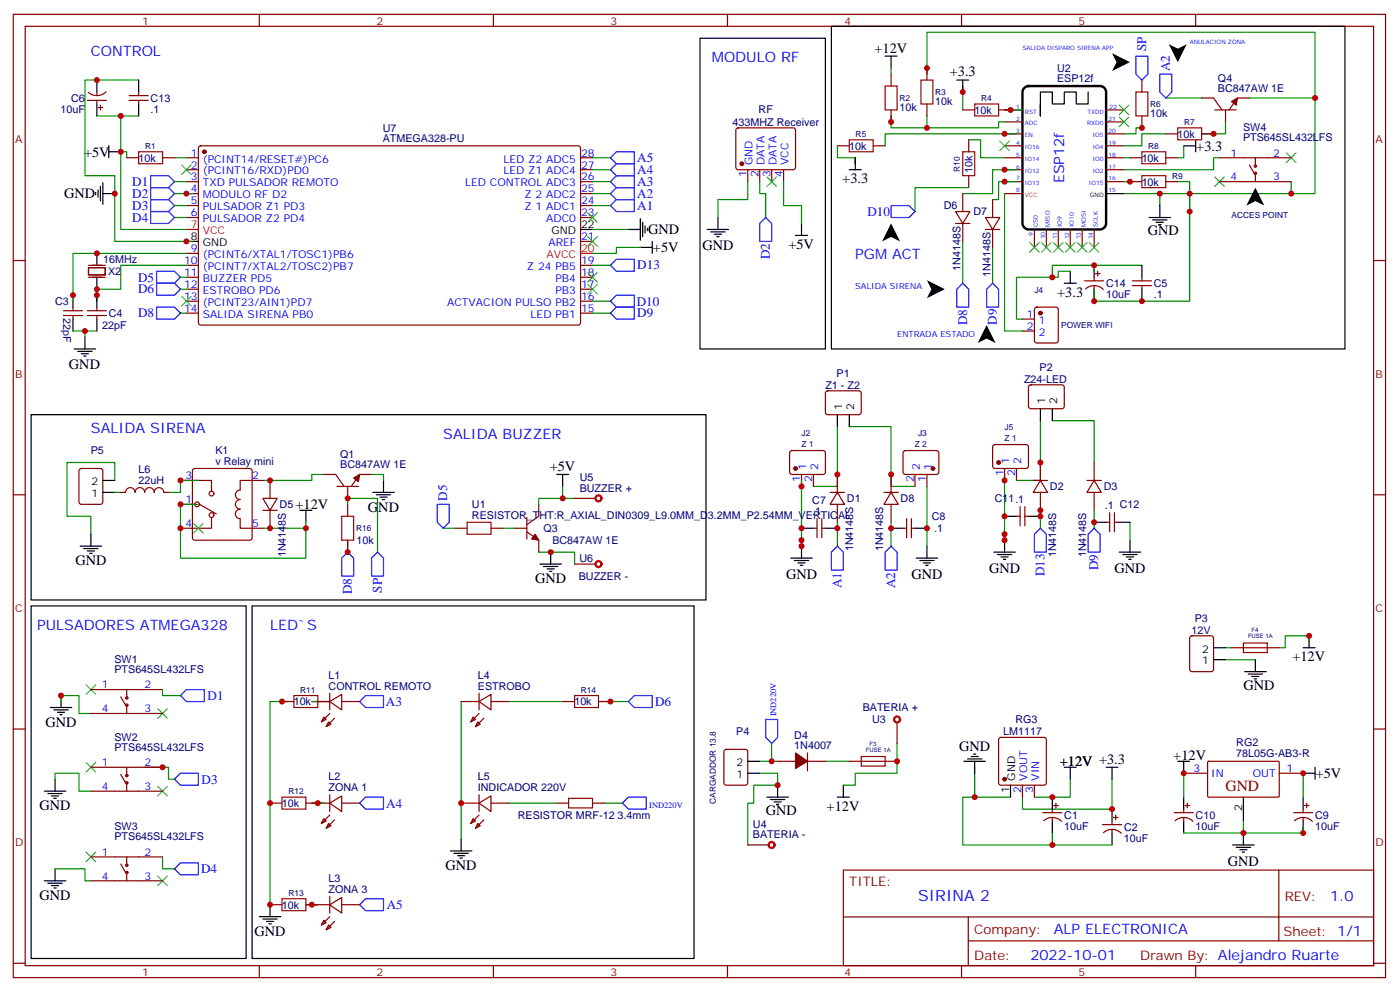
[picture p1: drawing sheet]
<svg xmlns="http://www.w3.org/2000/svg" width="414mm" height="293mm" viewBox="0 0 414 293" stroke-linecap="round" stroke-linejoin="round" font-family="sans-serif">
<g fill="none" stroke="#870000" stroke-width=".35">
<path d="M3.9 4.2h405.4v284.4h-405.4zM7.4 7.8h398.3v277.2h-398.3zM76.6 4.2v3.6M145.7 4.2v3.6M214.9 4.2v3.6M284 4.2v3.6M353.2 4.2v3.6M25.8 29.6h5.6M28.6 27.2v1M28.6 29.6v1.1M29 31.8h1.4M29.7 31v1.5"/>
<path d="M31.3 27.1a3.8 3.8 0 0 1-5.2 .2M38.1 29.6h5.7M38.1 28.2h5.7M41 27.2v1M41 29.6v1.1M217.6 38l.5-.3h16.2l.5 .3 .2 .5-.1 11.2-.6 .4-16.5-.1-.5-.6v-10.9zM263.2 21.9v3.5M263.2 32.5v3.5M273.8 20.1v3.5M273.8 30.7v3.5M284.4 32.5h3.5M295 32.5h7"/>
<path d="M296.7 36h5.3M296.7 39.5h5.3M326.7 32.5h5.3M326.7 36h5.3M326.7 39.5h5.3M337.3 23.6v3.6M337.3 34.2v3.5M344.3 39.5h3.6M354.9 39.5h3.6M354.9 28.9h3.6l2.4 3.6M358.8 32.5h6.4M362 32.5v3.5"/>
<path d="M369 28.9h-3.5l-2.5 3.6M37.4 46.6h3.6M48 46.6h3.5M55.1 46.6h3.5M55.1 50.1h3.5M55.1 53.6h3.5M55.1 57.2h3.5M58.8 43.2l.5-.2 111.8 .1 .4 .6-.1 51.8-.6 .5-111.8-.1-.4-.7v-51.5zM171.5 46.6h3.5M171.5 50.1h3.5M171.5 53.6h3.5M171.5 57.2h3.5"/>
<path d="M220.9 50.1v3.5M224.4 50.1v3.5M227.9 50.1v3.5M231.5 50.1v3.5M247.3 43h3.6M257.9 43h3.5M284.4 57.2v5.2M286.1 41.3v3.5M286.1 51.9v3.5M293.2 58.9v5.3M296.7 43h5.3M296.7 46.6h5.3"/>
<path d="M296.7 50.1h5.3M296.7 53.6h5.3M296.7 57.2h5.3M326.7 43h5.3M326.7 46.6h5.3M326.7 50.1h5.3M326.7 53.6h5.3M333.8 46.6h3.5M333.8 53.6h3.5M344.3 46.6h3.6M344.3 53.6h3.6M360.2 46.6h21.2"/>
<path d="M360.2 53.6h21.2M369 48.7l1.5 2.5M370.8 46.6v2.4M370.8 51.2v2.4M3.9 76.9h3.5M26.1 79h5v2.1h-5zM26.1 78.3h5M55.1 60.7h3.5M55.1 64.2h3.5M55.1 74.8h3.5M55.1 78.3h3.5M171.5 60.7h3.5"/>
<path d="M171.5 64.2h3.5M171.5 78.3h3.5M171.5 71.3h3.5M282.3 62.4h4.2l-2.1 3.6zM282.3 66h4.2M284.4 66v5.3M291.1 64.2h4.2l-2.1 3.5zM291.1 67.7h4.2M293.2 67.7v5.3M305.5 67.7v5.3M309.1 67.7v5.3M312.6 67.7v5.3"/>
<path d="M316.1 67.7v5.3M319.7 67.7v5.3M323.2 67.7v5.3M405.7 76.9h3.6M18.7 91.7h5.7M18.7 93.1h5.7M21.6 90.7v1M21.6 93.1v1.1M25.8 91.7h5.6M25.8 93.1h5.6M26.1 81.8h5M28.6 90.7v1"/>
<path d="M28.6 93.1v1.1M55.1 81.8h3.5M55.1 85.4h3.5M55.1 88.9h3.5M55.1 92.4h3.5M171.5 81.8h3.5M171.5 85.4h3.5M171.5 88.9h3.5M171.5 92.4h3.5M302 94.2h3.5M302 97.7h3.5M305.8 90.9l.4-.2h5.7l.6 .4 .1 9.4-.5 .7h-5.9l-.6-.4-.1-9.4z"/>
<path d="M320.4 82.9h5.6M320.6 85.3a3.8 3.8 0 0 1 5.3 .1M323.2 81.8v1.1M323.2 84.3v1.1M323.5 80.8h1.4M324.2 80.1v1.4M334.5 82.9h5.6M334.5 84.3h5.6M337.3 81.8v1.1M337.3 84.3v1.1M244 115.6l.5-.2h9.5l.4 .7-.1 5.9-.6 .4-9.5-.1-.4-.6v-5.6zM304 113.8l.5-.2h9.4l.5 .7-.1 5.9-.6 .5-9.5-.1-.4-.7v-5.6z"/>
<path d="M23.6 138.5l.4-.2h5.7l.6 .4 .1 9.5-.5 .6-5.9 .1-.6-.5-.1-9.4zM57.1 138.5l.4-.2h16.3l.5 .2 .2 .5v19.8l-.3 .4-.4 .3h-16.3l-.5-.3-.2-.4v-19.8zM233.5 133.2l.4-.2 9.5 .1 .4 .6-.1 5.9-.6 .5-9.4-.1-.5-.7v-5.6zM267 133.2l.4-.2 9.5 .1 .4 .6v5.9l-.7 .5-9.4-.1-.5-.7v-5.6zM293.4 131.4l.5-.2 9.4 .1 .5 .6-.1 6-.6 .4-9.5-.1-.4-.6v-5.7zM296.7 138.3v3.5M300.2 138.3v3.5M307.3 136.5v5.3M323.2 136.5v5.3M3.9 146h3.5M35.7 145.3h1.4a1.41 1.41 0 0 1 1.4-1.4 1.41 1.41 0 0 1 1.4 1.5 1.41 1.41 0 0 1 1.4-1.5 1.41 1.41 0 0 1 1.4 1.5 1.41 1.41 0 0 1 1.4-1.5 1.41 1.41 0 0 1 1.4 1.5 1.41 1.41 0 0 1 1.5-1.5 1.41 1.41 0 0 1 1.4 1.5l1.4-.1M53.3 141.8h9.2v3.2"/>
<path d="M53.3 148.9h4.2M58.9 148.9l5 2.8M62.5 152.8v3.1h-9.2M77.6 147.1h4.3l-2.1 3.5zM77.6 150.6h4.3M78 141.8h-7.1v2.8a1.41 1.41 0 0 0-1.4 1.4 1.41 1.41 0 0 0 1.4 1.5 1.41 1.41 0 0 0-1.4 1.4 1.41 1.41 0 0 0 1.4 1.4 1.41 1.41 0 0 0-1.4 1.4 1.41 1.41 0 0 0 1.4 1.4v2.8h7.1M79.8 141.8v5.3M79.8 150.6v5.3M95.6 140.1h3.6l2.4 3.5M99.5 143.6h6.4M102.7 143.6v3.5M102.7 148.9v3.5"/>
<path d="M102.7 159.5v3.5M109.7 140.1h-3.5l-2.4 3.5M134.4 155.9h3.6M145 155.9h3.6M152.1 155.9h3.5M155.6 157l3.5 2.5v3.5M155.6 152.8v6.3M159.1 148.9v3.5l-3.5 2.5M169.7 147.1h6.4M236.7 140.1v3.5M240.3 155.9h1M240.3 140.1v3.5"/>
<path d="M241.3 153.1v5.7M242.7 155.9h1.1M242.7 153.1v5.7M245.2 145.3h4.2M247.3 145.3l2.1 3.6h-4.2zM247.3 140.1v5.2M247.3 148.9v5.3M261.1 145.3h4.2M263.2 145.3l2.1 3.6h-4.2zM263.2 140.1v5.2M263.2 148.9v5.3M266.7 155.9h1.1"/>
<path d="M267.8 153.1v5.7M269.2 155.9h1.1M269.2 153.1v5.7M270.3 140.1v3.5M273.8 140.1v3.5M300.2 152.4h1.1M301.3 149.6v5.6M302.7 149.6v5.6M302.7 152.4h1.1M305.2 141.8h4.2M307.3 141.8l2.1 3.5h-4.2zM307.3 145.3v5.3"/>
<path d="M321.1 141.8h4.2M323.2 141.8l2.1 3.5h-4.2zM323.2 145.3v5.3M326.7 154.2h1.1M327.8 151.3v5.7M329.2 151.3v5.7M329.2 154.2h1M405.7 146h3.6M169.7 166.5h6.4M351.6 187.9l.5-.2h5.7l.6 .4 .1 9.5-.5 .6-5.9 .1-.6-.5-.1-9.4zM363.7 191.2h14.2M3.9 215.2h3.5"/>
<path d="M26.8 203.6h21.2M26.8 210.6h21.2M35.7 205.7l1.4 2.4M37.4 203.6v2.4M37.4 208.1v2.5M83.3 207.1h3.5M92.1 207.1h5.3M95.6 211.7l.7 .7-1.4 .7zM97 213.1l.8 .7-1.5 .7zM97.4 207.1l3.5-2.1v4.6zM97.4 204.6v5M97.4 210.6l-2.5 2.5"/>
<path d="M98.8 212l-2.5 2.5M100.9 207.1h5.3M136.2 207.1h5.3M139.7 211.7l.7 .7-1.4 .7zM141.1 213.1l.8 .7-1.5 .7zM141.5 207.1l3.5-2.1v4.6zM141.5 204.6v5M141.5 210.6l-2.5 2.5M142.9 212l-2.5 2.5M145 207.1h5.3M166.2 207.1h3.5M176.8 207.1h3.5"/>
<path d="M265 213.1v6.3M295.2 217.9l.5-.2h12.7l.5 .2 .2 .5v12.7l-.3 .5-.4 .2h-12.7l-.5-.3-.2-.4v-12.7zM405.7 215.2h3.6M26.8 226.5h21.2M26.8 233.5h21.2M35.7 228.6l1.4 2.5M37.4 226.5v2.5M37.4 231.1v2.4M79.8 237.1h3.5M90.3 237.1h7.1M97.4 237.1l3.5-2.1v4.5zM97.4 234.6v4.9"/>
<path d="M100.9 237.1h5.3M136.2 237.1h5.3M141.5 237.1l3.5-2.1v4.5zM141.5 234.6v4.9M145 237.1h5.3M164.4 237.1h3.6M175 237.1h3.5M214.1 221.4l.4-.2h5.7l.6 .4 .1 9.5-.5 .6-5.9 .1-.6-.5-.1-9.4zM229.7 224.7h5.3M238.5 222.3v5.2M238.5 224.7h5.3M250.9 224.7h14.1"/>
<path d="M302 231.8v3.5M305.5 231.8v3.5M308 239.9h5.7M310.8 238.8v1.1M311.2 237.8h1.4M311.9 237.1v1.4M346.8 239.9h5.7M349.6 228.2h7.1M349.6 238.8v1.1M350 237.8h1.4M350.7 237.1v1.4M356.7 224.9l.3-.2 20.7 .1 .2 .3-.1 10-.3 .2-20.6-.1-.2-.2z"/>
<path d="M377.9 228.2h7M382.1 239.9h5.6M384.9 238.8v1.1M385.3 237.8h1.4M386 237.1v1.4M26.8 252.9h21.2M26.8 260h21.2M35.7 255.1l1.4 2.4M37.4 252.9v2.5M37.4 257.5v2.5M95.6 241.7l.7 .7-1.4 .7zM97 243.1l.8 .7-1.5 .7z"/>
<path d="M97.4 240.6l-2.5 2.5M98.8 242l-2.5 2.5M139.7 241.7l.7 .7-1.4 .7zM141.1 243.1l.8 .7-1.5 .7zM141.5 240.6l-2.5 2.5M142.9 242l-2.5 2.5M220.9 249.4h6.3M249.1 256.8h156.6v28.2h-156.6zM308.3 242.3a3.8 3.8 0 0 1 5.2 .1M310.8 241.3v1.1M325.6 243.4h5.7M325.9 245.8a3.8 3.8 0 0 1 5.3 .2"/>
<path d="M328.5 242.4v1M328.5 244.8v1.1M328.8 241.3h1.4M329.5 240.6v1.4M347.1 242.3a3.8 3.8 0 0 1 5.2 .1M349.6 241.3v1.1M377.7 256.8v20.9M382.4 242.3a3.8 3.8 0 0 1 5.2 .1M384.9 241.3v1.1M79.8 267.1h3.5M90.3 267.1h7.1M95.6 271.6l.7 .7-1.4 .8z"/>
<path d="M97 273.1l.8 .7-1.5 .7zM97.4 267.1l3.5-2.2v4.6zM97.4 264.6v4.9M97.4 270.6l-2.5 2.5M98.8 272l-2.5 2.5M100.9 267.1h5.3M249.1 270.7h156.5M286 277.7h119.6M286 270.7v14.1M3.9 284.3h3.5M76.6 285v3.6M145.7 285v3.6"/>
<path d="M214.9 285v3.6M284 285v3.6M353.2 285v3.6M405.7 284.3h3.6"/>
<circle cx="370.8" cy="51.2" r=".35"/>
<circle cx="370.8" cy="49" r=".35"/>
<circle cx="58.2" cy="148.9" r=".71"/>
<circle cx="62.5" cy="152" r=".71"/>
<circle cx="62.5" cy="145.7" r=".71"/>
<circle cx="37.4" cy="206" r=".35"/>
<circle cx="37.4" cy="208.1" r=".35"/>
<circle cx="37.4" cy="231.1" r=".35"/>
<circle cx="37.4" cy="229" r=".35"/>
<circle cx="37.4" cy="255.4" r=".35"/>
<circle cx="37.4" cy="257.5" r=".35"/>
</g>
<g fill="none" stroke="#000" stroke-width=".35">
<path d="M206.8 11.3h37v91.7h-37zM245.6 7.8h151.7v95.2h-151.7zM261.4 16.6h3.6M263.2 16.6v3.5M28.6 23.6v3.6M28.6 30.7v3.5M41 23.6v3.6M41 30.7v3.5M282.6 23.6h3.5M284.4 23.6v3.6M307.3 30.7v3.5v-3.5M321.4 27.2v3.5h-3.5v-3.5h-3.5v3.5h-3.6v-3.5h-3.5v3.5"/>
<path d="M28.3 56.8v.7M29 56.1v2.1M29.7 55v4.3M30.4 57.2h3.5M30.4 54v6.3M32.1 44.8h3.6M32.1 43v3.6M250.9 50.1h3.5M252.6 46.6v3.5M326.7 57.2h5.3M349.6 43h3.6M353.2 41.3v3.5"/>
<path d="M28.6 74.8v3.5M55.1 71.3h3.5M171.5 67.7h3.5M185.6 67.7h3.5M189.1 64.6v6.3M189.1 73h3.6M189.8 65.6v4.2M190.5 66.7v2.1M191.2 67.4v.7M192.7 71.3v3.5M208.9 67.7h6.3M209.9 68.4h4.3"/>
<path d="M211 69.1h2.1M211.7 69.8h.7M212.1 64.2v3.5M235 69.5h3.5M236.7 66v3.5M323.2 78.3v3.5M337.3 78.3v3.5M339.4 64.2h6.4M340.5 64.9h4.2M341.5 65.6h2.1M342.2 66.3h.7M342.6 60.7v3.5"/>
<path d="M21.6 87.1v3.6M21.6 94.2v3.5M25.1 99.5v3.5M28.6 81.8v3.6M28.6 87.1v3.6M28.6 94.2v3.5M314.4 83.6h3.5M316.1 80.1v3.5M323.2 85.4v3.5M337.3 85.4v3.5M21.9 103h6.4M23 103.7h4.2"/>
<path d="M24 104.4h2.1M24.7 105.1h.7M9.2 122.4h199.3v54.7h-199.3zM247.3 122.4v3.5M250.9 122.4v3.5M307.3 120.7v3.5M310.8 120.7v3.5M26.8 157.7v3.5M30.4 145.3h3.5M30.4 141.8h3.5M88.6 150.6h3.5M90.3 150.6v3.6"/>
<path d="M110.1 145.3h6.4M111.2 146h4.2M112.2 146.8h2.1M112.9 147.5h.7M113.3 141.8v3.5M164.4 140.1h3.6M166.2 140.1v3.5M236.7 155.9h3.6M243.8 155.9h3.5M263.2 155.9h3.5M270.3 155.9h3.5M296.7 159.5v3.5"/>
<path d="M296.7 152.4h3.5M303.8 152.4h3.5M323.2 154.2h3.5M330.2 154.2h3.6M333.8 159.5v3.5M9.2 178.9h63.5v104h-63.5zM23.7 161.2h6.3M24.7 161.9h4.3M25.8 162.6h2.1M26.5 163.3h.7M74.5 178.9h130.5v104h-130.5zM159.5 166.5h6.3"/>
<path d="M160.5 167.2h4.3M161.6 167.9h2.1M162.3 168.6h.7M162.7 163v3.5M233.6 164.7h6.3M234.6 165.5h4.3M235.7 166.2h2.1M236.4 166.9h.7M236.7 161.2v3.5M270.6 164.7h6.4M271.7 165.5h4.2M272.7 166.2h2.1"/>
<path d="M273.4 166.9h.7M273.8 161.2v3.5M293.5 163h6.4M294.6 163.7h4.2M295.7 164.4h2.1M296.4 165.1h.7M330.6 163h6.3M331.6 163.7h4.3M332.7 164.4h2.1M333.4 165.1h.7M358.5 191.2h3.5M358.5 194.7h3.5"/>
<path d="M367.6 198.3h6.4M368.7 199h4.2M369.7 199.7h2.2M370.8 194.7v3.6M384.9 191.2h3.5M386.7 187.7v3.5M14.9 208.8h6.3M15.9 209.6h4.2M17 210.3h2.1M17.7 211h.7M18 205.3v3.5M370.5 200.4h.7"/>
<path d="M13.1 233.5h6.3M14.1 234.2h4.3M15.2 235h2.1M15.9 235.7h.7M16.3 230v3.5M220.9 224.7h3.5M220.9 228.2h3.5M226.5 235.3h6.4M227.6 236h4.2M228.6 236.7h2.2M229.3 237.4h.7M229.7 231.8v3.5"/>
<path d="M247.3 235.3h3.6M249.1 231.8v3.5M284.7 224.7h6.4M285.8 224h4.2M286.8 223.3h2.2M287.5 222.6h.8M287.9 224.7v3.5M298.5 231.8v3.5M310.8 235.3v3.5M314.4 226.5h3.5M316.1 226.5v3.5M326.7 226.5h3.5"/>
<path d="M328.5 226.5v3.5M328.5 238.8v3.6M347.9 224.7h3.5M349.6 224.7v3.5M349.6 235.3v3.5M367.3 235.3v7.1M384.9 228.2h3.5M384.9 235.3v3.5M388.4 226.5v3.5M13.1 260h6.3M16.3 256.5v3.5M133 251.2h6.4"/>
<path d="M134.1 251.9h4.2M135.1 252.6h2.2M135.9 253.3h.7M136.2 247.7v3.5M310.8 242.4v3.5M328.5 245.9v3.5M349.6 242.4v3.5M364.1 249.4h6.4M365.2 250.1h4.2M366.2 250.8h2.1M366.9 251.5h.7M367.3 245.9v3.5"/>
<path d="M384.9 242.4v3.5M14.1 260.7h4.3M15.2 261.4h2.1M15.9 262.1h.7M76.6 270.6h6.3M77.6 271.3h4.3M78.7 272h2.1M79.4 272.7h.7M79.8 267.1v3.5"/>
</g>
<g fill="none" stroke="#00f" stroke-width=".35">
<path d="M335.5 16.6h3.6v5.3l-1.8 1.7-1.8-1.7zM342.6 21.9h3.5v5.3l-1.8 1.7-1.7-1.7zM44.5 55.4h5.3l1.7 1.8-1.7 1.7h-5.3zM44.5 51.9h5.3l1.7 1.7-1.7 1.8h-5.3zM44.5 58.9h5.3l1.7 1.8-1.7 1.7h-5.3zM182.1 51.9h5.3v3.5h-5.3l-1.8-1.8zM182.1 55.4h5.3v3.5h-5.3l-1.8-1.7zM182.1 58.9h5.3v3.5h-5.3l-1.8-1.7zM182.1 48.3h5.3v3.6h-5.3l-1.8-1.8zM182.1 44.8h5.3v3.5h-5.3l-1.8-1.7zM44.5 62.4h5.3l1.7 1.8-1.7 1.8h-5.3zM182.1 76.6h5.3v3.5h-5.3l-1.8-1.8z"/>
<path d="M226.2 64.2l1.7 1.8v5.3h-3.5v-5.3zM263.2 60.7h5.3l1.8 1.7-1.8 1.8h-5.3zM46.2 80.1h5.3l1.8 1.7-1.8 1.8h-5.3zM46.2 83.6h5.3l1.8 1.8-1.8 1.7h-5.3zM46.2 90.7h5.3l1.8 1.7-1.8 1.8h-5.3zM182.1 87.1h5.3v3.6h-5.3l-1.8-1.8zM182.1 90.7h5.3v3.5h-5.3l-1.8-1.8zM282.6 85.4l1.8-1.8 1.7 1.8v5.3h-3.5zM293.2 83.6l1.8 1.8v5.3h-3.6v-5.3zM129.2 148.9h3.5v5.3l-1.8 1.7-1.7-1.7zM307.3 155.9l1.8 1.8v5.3h-3.6v-5.3zM321.4 157.7l1.8-1.8 1.7 1.8v5.3h-3.5z"/>
<path d="M102.7 163l1.8 1.7v5.3h-3.6v-5.3zM111.5 163l1.8 1.7v5.3h-3.6v-5.3zM247.3 161.2l1.8 1.8v5.3h-3.5v-5.3zM261.4 163l1.8-1.8 1.8 1.8v5.3h-3.6zM53.3 205.3l1.8-1.7h5.3v3.5h-5.3zM106.2 207.1l1.8-1.8h5.3v3.5h-5.3zM185.6 207.1l1.8-1.8h5.3v3.5h-5.3zM226.2 212.4h3.5v5.3l-1.8 1.7-1.7-1.7zM51.5 230l1.8-1.8h5.3v3.6h-5.3zM106.2 237.1l1.8-1.8h5.3v3.5h-5.3zM183.8 237.1l1.8-1.8h5.3v3.5h-5.3zM51.5 256.5l1.8-1.8h5.3v3.5h-5.3z"/>
<path d="M106.2 267.1l1.8-1.8h5.3v3.5h-5.3z"/>
</g>
<g fill="none" stroke="#008700" stroke-width=".35">
<path d="M28.6 34.2h12.4M35.7 34.2v33.5h19.4M41 23.6h-15.9v28.3h8.8v19.4h22.9M263.2 34.2v3.5h31.8v-1.7h1.7M263.2 20.1v1.8M273.8 21.9v-12.4h114.6v47.7h-56.4M273.8 34.2v3.5M284.4 25.4v7.1M296.7 32.5h5.3M300.2 39.5h-38.8v3.5M337.3 37v.7h-1.8v1.8h-3.5M344.3 28.9h10.6"/>
<path d="M344.3 39.5h-7v3.5h-5.3M362 36v3.5h-7.1M369 28.9h19.4M35.7 44.8h1.7v1.8M51.5 53.6h3.6M51.5 46.6h3.6M51.5 57.2h5.3M175 53.6h5.3M175 46.6h5.3M175 57.2h5.3M175 50.1h5.3M220.9 53.6v5.3h-8.8v5.3"/>
<path d="M224.4 53.6v3.6h1.8v7M231.5 53.6v7.1h5.2v5.3M247.3 43v3.6h5.3v1.7v-1.7M286.1 41.3h3.6v5.3h7M286.1 55.4h-15.8v7M296.7 57.2v40.5h5.3M300.2 53.6h-5.2v5.3h-1.8M300.2 50.1h-7v7.1h-8.8M332 53.6h2.5M332 46.6h1.8M342.6 57.2v3.5M347.9 53.6h3.5v8.8"/>
<path d="M349.6 43v3.6h-1.7M351.4 57.2v31.7h-28.2v-3.5M360.2 46.6h-1.7v3.5h-26.5M381.4 53.6v3.6M51.5 60.7h3.6M51.5 64.2h3.6M55.1 78.3h-19.4v7.1h-7.1v3.5M55.1 74.8h-33.5v14.1M175 60.7h5.3M175 78.3h5.3M175 67.7h10.6M189.1 73h-7v1.8h-7.1"/>
<path d="M284.4 71.3v12.3M293.2 73v10.6M323.2 78.3v1.8M337.3 78.3h-26.5v3.5M21.6 97.7h7M25.1 97.7v1.8M53.3 92.4h1.8M53.3 81.8h1.8M53.3 85.4h1.8M175 88.9h5.3M175 92.4h5.3M316.1 80.1h-3.5v1.7h-12.4v12.4h1.8"/>
<path d="M247.3 125.9v17.7h-7M250.9 125.9h12.3v17.7h7.1M307.3 124.2v17.6h-7.1M310.8 124.2h12.4v12.3M33.9 141.8v-5.3h-14.1v15.9h7v5.3M33.9 145.3h1.8M58.6 148.9h-5.3v15.8h37v-8.8M58.6 141.8h-5.3v3.5h-3.5M90.3 154.2v1.7h-12.3M95.6 140.1h-3.5v1.7h-14.1M102.7 148.9v-1.8h8.8v15.9M102.7 159.5v3.5"/>
<path d="M109.7 140.1h3.6v1.7M130.9 155.9h3.5M148.6 155.9h3.5M166.2 143.6v3.5M169.7 147.1h-10.6v1.8M236.7 141.8v19.4v-1.7M247.3 154.2v7M263.2 154.2v7M273.8 143.6v17.6M296.7 140.1v19.4v-1.8M307.3 150.6v5.3M323.2 150.6v5.3"/>
<path d="M333.8 154.2v5.3M159.1 163h10.6v3.5M362 194.7h8.8M362 191.2h1.7M386.7 189.4v-1.7h-7.1v3.5h-1.7M18 207.1v-1.8h5.3v5.3h3.5M48 203.6v1.7h5.3M85.1 207.1h-5.3v60M92.1 207.1h5.3M136.2 207.1v40.6M150.3 207.1h15.9M177.8 207.1h7.8"/>
<path d="M227.9 219.4v5.3M265 219.4v8.8h-12.4v3.6h-3.5M16.3 230v-1.8h7v5.3h3.5M42.7 226.5h7.1v3.5h1.7M92.1 237.1h3.5M150.3 237.1h14.1M178.5 237.1h5.3M224.4 228.2h5.3v3.6h-7.1v5.3h-1.7v12.3M224.4 224.7h5.3M243.8 224.7h7.1M287.9 228.2v7.1h10.6M287.9 235.3h-3.5v14.1h44.1"/>
<path d="M316.1 230v5.3h-10.6M328.5 230v8.8h-26.5v-3.5M349.6 228.2v7.1M384.9 228.2v7.1M16.3 256.5h8.8v3.5h1.7M48 252.9v3.6h3.5M310.8 245.9v3.5M349.6 245.9h17.7M367.3 242.4v3.5M384.9 244.1v1.8h-17.6M90.3 267.1h3.6"/>
</g>
<g fill="#870000" stroke="#870000" stroke-width=".35">
<path d="M158.1 157.7l1 1.8-2.1-.4z"/>
<path d="M363.7 30l1.8-1.1-.3 2.1z"/>
<path d="M104.5 141.1l1.7-1-.3 2.1z"/>
<path d="M235 222.3l3.5 2.4-3.5 2.1z"/>
<circle cx="219.1" cy="48.3" r=".53"/>
<circle cx="235" cy="138.3" r=".53"/>
<circle cx="275.6" cy="138.3" r=".53"/>
<circle cx="307.3" cy="92.4" r=".53"/>
<circle cx="295" cy="136.5" r=".53"/>
<circle cx="296.7" cy="230" r=".53"/>
<circle cx="60.4" cy="44.8" r=".53"/>
</g>
<path d="M302.6 25.9l1.2-.5h21.1a1.76 1.76 0 0 1 1.8 1.8v38.8a1.89 1.89 0 0 1-1.8 1.7h-21.1a1.89 1.89 0 0 1-1.8-1.7v-38.8z" fill="none" stroke="#000" stroke-width=".71"/>
<path d="M328.5 15.7l5.3 2.6-5.3 2.7 1.3-2.7zM345.2 13.1l2.7 1.3 2.6-1.3-2.6 5.2zM370.8 55.4l2.7 5.3-2.7-1.3-2.6 1.3zM263.2 66l2.7 5.3-2.7-1.4-2.6 1.4zM273.8 82.7l5.3 2.7-5.3 2.6 1.3-2.6zM291.4 96l2.7 5.2-2.7-1.3-2.6 1.3z" fill="#000"/>
<g fill="none" stroke="#3c3" stroke-width=".35">
<path d="M330.6 31l2.8 2.9M330.6 34.6l2.8 2.8M333.4 31l-2.8 2.9M333.4 34.6l-2.8 2.8M53.7 48.7l2.8 2.8M56.5 48.7l-2.8 2.8M226.5 52.2l2.8 2.8M229.3 52.2l-2.8 2.8M295.3 41.6l2.8 2.9M298.1 41.6l-2.8 2.9M358.8 52.2l2.8 2.8M361.6 52.2l-2.8 2.8"/>
<path d="M380 45.2l2.8 2.8M382.8 45.2l-2.8 2.8M173.6 69.8l2.8 2.9M173.6 62.8l2.8 2.8M176.4 69.8l-2.8 2.9M176.4 62.8l-2.8 2.8M304.1 71.6l2.9 2.8M307 71.6l-2.9 2.8M307.7 71.6l2.8 2.8M310.5 71.6l-2.8 2.8M311.2 71.6l2.8 2.8M314 71.6l-2.8 2.8"/>
<path d="M314.7 71.6l2.8 2.8M317.5 71.6l-2.8 2.8M318.2 71.6l2.9 2.8M321.1 71.6l-2.9 2.8M321.8 71.6l2.8 2.8M324.6 71.6l-2.8 2.8M53.7 87.5l2.8 2.8M56.5 87.5l-2.8 2.8M173.6 80.4l2.8 2.9M173.6 84l2.8 2.8M176.4 80.4l-2.8 2.9M176.4 84l-2.8 2.8"/>
<path d="M57.2 154.5l2.8 2.8M60 154.5l-2.8 2.8M25.4 202.1l2.9 2.9M28.3 202.1l-2.9 2.9M46.6 209.2l2.8 2.8M49.4 209.2l-2.8 2.8M25.4 225.1l2.9 2.8M28.3 225.1l-2.9 2.8M46.6 232.1l2.8 2.9M49.4 232.1l-2.8 2.9M25.4 251.5l2.9 2.9M28.3 251.5l-2.9 2.9"/>
<path d="M46.6 258.6l2.8 2.8M49.4 258.6l-2.8 2.8"/>
</g>
<g fill="none" stroke="#a10000" stroke-width=".35">
<path d="M261.4 25.4h3.6v7.1h-3.6zM272 23.6h3.6v7.1h-3.6zM287.9 30.7h7.1v3.5h-7.1zM335.5 27.2h3.6v7h-3.6zM347.9 37.7h7v3.6h-7zM41 44.8h7v3.5h-7zM250.9 41.3h7v3.5h-7zM284.4 44.8h3.5v7.1h-3.5zM337.3 44.8h7v3.5h-7zM337.3 51.9h7v3.5h-7zM100.9 152.4h3.6v7.1h-3.6zM138 154.2h7v3.5h-7z"/>
<path d="M367.3 189.8h7v2.8h-7zM86.8 205.3h7.1v3.5h-7.1zM169.7 205.3h7.1v3.5h-7.1zM83.3 235.3h7v3.5h-7zM168 235.7h7v2.8h-7zM254.4 223.3h7v2.8h-7zM83.3 265.3h7v3.5h-7z"/>
</g>
<g fill="none" stroke="#c30" stroke-width=".71">
<circle cx="176.8" cy="147.1" r=".88"/>
<circle cx="176.8" cy="166.5" r=".88"/>
<circle cx="265" cy="212.4" r=".88"/>
<circle cx="227.9" cy="249.4" r=".88"/>
</g>
<path d="M55.1 67.7h3.5M171.5 74.8h3.5" fill="none" stroke="#f00" stroke-width=".35"/>
<g fill="#c00">
<circle cx="90.3" cy="155.9" r=".88"/>
<circle cx="136.2" cy="237.1" r=".88"/>
<circle cx="92.1" cy="267.1" r=".88"/>
<circle cx="287.9" cy="235.3" r=".88"/>
<circle cx="328.5" cy="238.8" r=".88"/>
<circle cx="349.6" cy="228.2" r=".88"/>
<circle cx="310.8" cy="235.3" r=".88"/>
<circle cx="310.8" cy="249.4" r=".88"/>
<circle cx="273.8" cy="37.7" r=".88"/>
<circle cx="342.6" cy="57.1" r=".88"/>
<circle cx="388.4" cy="28.9" r=".88"/>
<circle cx="296.7" cy="39.5" r=".88"/>
<circle cx="296.7" cy="50.1" r=".88"/>
<circle cx="296.7" cy="53.6" r=".88"/>
<circle cx="310.8" cy="81.8" r=".88"/>
<circle cx="323.2" cy="78.3" r=".88"/>
<circle cx="351.4" cy="62.4" r=".88"/>
<circle cx="351.4" cy="57.1" r=".88"/>
<circle cx="323.2" cy="88.9" r=".88"/>
<circle cx="236.7" cy="143.6" r=".88"/>
<circle cx="236.7" cy="161.2" r=".88"/>
<circle cx="236.7" cy="159.5" r=".88"/>
<circle cx="296.7" cy="157.7" r=".88"/>
<circle cx="296.7" cy="159.5" r=".88"/>
<circle cx="296.7" cy="141.8" r=".88"/>
<circle cx="367.3" cy="245.9" r=".88"/>
<circle cx="384.9" cy="228.2" r=".88"/>
<circle cx="384.9" cy="245.9" r=".88"/>
<circle cx="102.7" cy="147.1" r=".88"/>
<circle cx="227.9" cy="224.7" r=".88"/>
<circle cx="265" cy="224.7" r=".88"/>
<circle cx="229.7" cy="231.8" r=".88"/>
<circle cx="162.7" cy="163" r=".88"/>
<circle cx="53.3" cy="141.8" r=".88"/>
<circle cx="53.3" cy="148.9" r=".88"/>
<circle cx="53.3" cy="155.9" r=".88"/>
<circle cx="55.1" cy="57.1" r=".88"/>
<circle cx="28.6" cy="23.6" r=".88"/>
<circle cx="35.7" cy="44.8" r=".88"/>
<circle cx="35.7" cy="34.2" r=".88"/>
<circle cx="55.1" cy="71.3" r=".88"/>
<circle cx="79.8" cy="155.9" r=".88"/>
<circle cx="79.8" cy="141.8" r=".88"/>
<circle cx="337.3" cy="88.9" r=".88"/>
<circle cx="236.7" cy="155.9" r=".88"/>
<circle cx="273.8" cy="155.9" r=".88"/>
<circle cx="296.7" cy="152.4" r=".88"/>
<circle cx="166.2" cy="147.1" r=".88"/>
<circle cx="28.6" cy="74.8" r=".88"/>
<circle cx="28.6" cy="85.4" r=".88"/>
<circle cx="21.6" cy="87.1" r=".88"/>
<circle cx="28.6" cy="87.1" r=".88"/>
<circle cx="25.1" cy="97.7" r=".88"/>
<circle cx="33.9" cy="57.1" r=".88"/>
<circle cx="247.3" cy="155.9" r=".88"/>
<circle cx="263.2" cy="155.9" r=".88"/>
<circle cx="307.3" cy="152.4" r=".88"/>
<circle cx="323.2" cy="154.2" r=".88"/>
<circle cx="386.7" cy="187.7" r=".88"/>
<circle cx="263.2" cy="36" r=".88"/>
<circle cx="273.8" cy="20.1" r=".88"/>
<circle cx="298.5" cy="32.5" r=".88"/>
<circle cx="337.3" cy="37.7" r=".88"/>
<circle cx="358.5" cy="39.5" r=".88"/>
<circle cx="333.8" cy="53.6" r=".88"/>
<circle cx="83.3" cy="207.1" r=".88"/>
<circle cx="93.9" cy="237.1" r=".88"/>
<circle cx="79.8" cy="237.1" r=".88"/>
<circle cx="79.8" cy="267.1" r=".88"/>
<circle cx="180.3" cy="207.1" r=".88"/>
<circle cx="102.7" cy="163" r=".88"/>
<circle cx="18" cy="205.3" r=".88"/>
<circle cx="48" cy="226.5" r=".88"/>
<circle cx="381.4" cy="57.1" r=".88"/>
<circle cx="284.4" cy="27.2" r=".88"/>
<circle cx="247.3" cy="140.1" r=".88"/>
<circle cx="263.2" cy="140.1" r=".88"/>
<circle cx="307.3" cy="136.5" r=".88"/>
<circle cx="307.3" cy="150.6" r=".88"/>
</g>
<text font-size="4.6" fill="#800" x="362" y="233.5">GND</text>
<text font-size="4.6" fill="#00f" x="271.2" y="265.8">SIRINA 2</text>
<g font-size="4.2" fill="#00f">
<text x="26.8" y="16.6">CONTROL</text>
<text x="210.3" y="18.3">MODULO RF</text>
<text x="314.3" y="54.2" transform="rotate(-90 314.3 54.2)">ESP12f</text>
<text x="252.6" y="76.6">PGM ACT</text>
<text x="26.8" y="127.7">SALIDA SIRENA</text>
<text x="130.9" y="129.5">SALIDA BUZZER</text>
<text x="11" y="185.9">PULSADORES ATMEGA328</text>
<text x="79.8" y="185.9">LED`S</text>
<text x="392.9" y="266.1">1.0</text>
<text x="311.3" y="275.6">ALP ELECTRONICA</text>
<text x="304.3" y="283.4">2022-10-01</text>
</g>
<g font-size="4.2">
<text x="258.3" y="15.5">+12V</text>
<text x="280.5" y="22.5">+3.3</text>
<text x="24.8" y="46.2">+5V</text>
<text x="353.3" y="44.5">+3.3</text>
<text x="18.9" y="58.5">GND</text>
<text x="248.8" y="54.1">+3.3</text>
<text x="191.4" y="69.1">GND</text>
<text x="339.1" y="69.5">GND</text>
<text x="192.9" y="74.5">+5V</text>
<text x="207.5" y="73.8">GND</text>
<text x="232.9" y="73.4">+5V</text>
<text x="312.3" y="87.5">+3.3</text>
<text x="20.4" y="109.1">GND</text>
<text x="162.4" y="139">+5V</text>
<text x="87.3" y="150.3">+12V</text>
<text x="108.7" y="151">GND</text>
<text x="22.3" y="166.9">GND</text>
<text x="158.1" y="172.2">GND</text>
<text x="232.2" y="170.8">GND</text>
<text x="269.2" y="170.8">GND</text>
<text x="292.1" y="169.1">GND</text>
<text x="329.2" y="169.1">GND</text>
<text x="381.7" y="195.2">+12V</text>
<text x="367.3" y="203.6">GND</text>
<text x="13.4" y="214.5">GND</text>
<text x="283.3" y="221.5">GND</text>
<text x="313.1" y="226.1">+12V +3.3</text>
<text x="346.6" y="224.4">+12V</text>
<text x="388.6" y="229.7">+5V</text>
<text x="11.7" y="239.2">GND</text>
<text x="244.2" y="239.3">+12V</text>
<text x="226.2" y="240.6">GND</text>
<text x="131.6" y="256.8">GND</text>
<text x="362.7" y="255.5">GND</text>
<text x="11.7" y="265.6">GND</text>
<text x="75.2" y="276.2">GND</text>
</g>
<g font-size="3.9" fill="#00f">
<text x="338.6" y="15.1" transform="rotate(-90 338.6 15.1)">SP</text>
<text x="345.6" y="21" transform="rotate(-90 345.6 21)">A2</text>
<text x="188.2" y="47.8">A5</text>
<text x="188.2" y="51.3">A4</text>
<text x="39" y="58.4">D2</text>
<text x="39" y="54.8">D1</text>
<text x="188.2" y="54.8">A3</text>
<text x="188.2" y="58.3">A2</text>
<text x="39" y="61.9">D3</text>
<text x="39" y="65.5">D4</text>
<text x="188.2" y="61.9">A1</text>
<text x="256.2" y="63.6">D10</text>
<text x="227.4" y="76.5" transform="rotate(-90 227.4 76.5)">D2</text>
<text x="40.8" y="83.1">D5</text>
<text x="188.2" y="79.5">D13</text>
<text x="40.8" y="86.6">D6</text>
<text x="40.8" y="93.7">D8</text>
<text x="188.1" y="90.3">D10</text>
<text x="188.2" y="93.6">D9</text>
<text x="285.6" y="96" transform="rotate(-90 285.6 96)">D8</text>
<text x="294.5" y="95.9" transform="rotate(-90 294.5 95.9)">D9</text>
<text x="132.1" y="147.8" transform="rotate(-90 132.1 147.8)">D5</text>
<text x="248.5" y="173.6" transform="rotate(-90 248.5 173.6)">A1</text>
<text x="264.4" y="173.6" transform="rotate(-90 264.4 173.6)">A2</text>
<text x="308.5" y="170.2" transform="rotate(-90 308.5 170.2)">D13</text>
<text x="324.4" y="168.3" transform="rotate(-90 324.4 168.3)">D9</text>
<text x="103.9" y="175.3" transform="rotate(-90 103.9 175.3)">D8</text>
<text x="112.8" y="174.9" transform="rotate(-90 112.8 174.9)">SP</text>
<text x="61.3" y="206.6">D1</text>
<text x="114" y="208.3">A3</text>
<text x="193.5" y="208.4">D6</text>
<text x="59.6" y="231.3">D3</text>
<text x="114.1" y="238.4">A4</text>
<text x="59.4" y="257.8">D4</text>
<text x="114.2" y="268.4">A5</text>
</g>
<g font-size="3.9" fill="#800">
<text x="250.9" y="261.4">TITLE:</text>
<text x="379.5" y="266.1">REV:</text>
<text x="287.8" y="275.6">Company:</text>
<text x="379.1" y="276.2">Sheet: 1/1</text>
<text x="287.8" y="283.3">Date:</text>
<text x="336.8" y="283.4">Drawn By: Alejandro Ruarte</text>
</g>
<g font-size="3.2" fill="#800">
<text x="42" y="7.2">1</text>
<text x="111.2" y="7.2">2</text>
<text x="180.3" y="7.2">3</text>
<text x="249.4" y="7.2">4</text>
<text x="318.6" y="7.2">5</text>
<text x="4.4" y="42.3">A</text>
<text x="406.3" y="42.3">A</text>
<text x="4.4" y="111.5">B</text>
<text x="406.3" y="111.5">B</text>
<text x="4.4" y="180.6">C</text>
<text x="406.3" y="180.6">C</text>
<text x="4.4" y="249.8">D</text>
<text x="406.3" y="249.8">D</text>
<text x="42" y="288">1</text>
<text x="111.2" y="288">2</text>
<text x="180.3" y="288">3</text>
<text x="249.4" y="288">4</text>
<text x="318.6" y="288">5</text>
</g>
<g font-size="3.2" fill="#000080">
<text x="312.3" y="21.2">U2</text>
<text x="312.3" y="24.3">ESP12f</text>
<text x="359.8" y="27.2">BC847AW 1E</text>
<text x="359.8" y="24.2">Q4</text>
<text x="17.8" y="33.3">10uF</text>
<text x="21" y="30.1">C6</text>
<text x="44.5" y="33.3">.1</text>
<text x="44.5" y="30.1">C13</text>
<text x="224.1" y="33.5">RF</text>
<text x="265.7" y="32.8">10k</text>
<text x="276.3" y="31">10k</text>
<text x="287.8" y="33.6">10k</text>
<text x="339.8" y="34.6">10k</text>
<text x="113" y="41.9">ATMEGA328-PU</text>
<text x="113" y="38.9">U7</text>
<text x="216.4" y="37.1">433MHZ Receiver</text>
<text x="347.8" y="40.7">10k</text>
<text x="367.2" y="41.7">PTS645SL432LFS</text>
<text x="367.2" y="38.8">SW4</text>
<text x="40.9" y="47.7">10k</text>
<text x="250.8" y="44.2">10k</text>
<text x="337.2" y="47.7">10k</text>
<text x="287.3" y="51" transform="rotate(-90 287.3 51)">10k</text>
<text x="337.2" y="54.8">10k</text>
<text x="278.7" y="61.8">D6</text>
<text x="287.6" y="63.6">D7</text>
<text x="30.5" y="77.7">16MHz</text>
<text x="31.9" y="81.2">X2</text>
<text x="283.7" y="79.9" transform="rotate(-90 283.7 79.9)">1N4148S</text>
<text x="292.5" y="81.7" transform="rotate(-90 292.5 81.7)">1N4148S</text>
<text x="326.7" y="87.9">10uF</text>
<text x="326.7" y="84.7">C14</text>
<text x="340.8" y="88">.1</text>
<text x="340.8" y="84.7">C5</text>
<text x="16.3" y="90.1">C3</text>
<text x="18.6" y="94" transform="rotate(90 18.6 94)">22pF</text>
<text x="32.1" y="93.6">C4</text>
<text x="30.2" y="97.1">22pF</text>
<text x="247.1" y="111.2">P1</text>
<text x="302.5" y="112.9">Z24-LED</text>
<text x="307.1" y="109.4">P2</text>
<text x="243.8" y="114.7">Z1 - Z2</text>
<text x="26.8" y="134">P5</text>
<text x="63.6" y="137.2">v Relay mini</text>
<text x="63.6" y="134">K1</text>
<text x="100.5" y="135.1">Q1</text>
<text x="40.9" y="142.9">22uH</text>
<text x="40.9" y="139.7">L6</text>
<text x="100.5" y="138.3">BC847AW 1E</text>
<text x="171.2" y="142">U5</text>
<text x="82.6" y="149.9">D5</text>
<text x="139.4" y="149.9">U1</text>
<text x="171.2" y="145.2">BUZZER +</text>
<text x="239.9" y="148.9">C7</text>
<text x="250.2" y="148.3">D1</text>
<text x="266" y="148.3">D8</text>
<text x="293.8" y="148.2">C11.1</text>
<text x="310.1" y="144.7">D2</text>
<text x="326" y="144.7">D3</text>
<text x="139.4" y="153.1">RESISTOR_THT:R_AXIAL_DIN0309_L9.0MM_D3.2MM_P2.54MM_VERTICAL</text>
<text x="239.9" y="152">.1</text>
<text x="275.2" y="153.6">C8</text>
<text x="326.4" y="150.3">.1 C12</text>
<text x="105.3" y="160.6">10k</text>
<text x="160.6" y="157">Q3</text>
<text x="163.2" y="160.6">BC847AW 1E</text>
<text x="275.9" y="157.1">.1</text>
<text x="84.5" y="164.6" transform="rotate(-90 84.5 164.6)">1N4148S</text>
<text x="171.1" y="165.9">U6</text>
<text x="252" y="162.8" transform="rotate(-90 252 162.8)">1N4148S</text>
<text x="260.8" y="162.8" transform="rotate(-90 260.8 162.8)">1N4148S</text>
<text x="311.9" y="164.6" transform="rotate(-90 311.9 164.6)">1N4148S</text>
<text x="320.8" y="164.5" transform="rotate(-90 320.8 164.5)">1N4148S</text>
<text x="171" y="171.2">BUZZER -</text>
<text x="352.9" y="183.5">P3</text>
<text x="352" y="187">12V</text>
<text x="33.8" y="195.8">SW1</text>
<text x="33.8" y="198.7">PTS645SL432LFS</text>
<text x="97.1" y="203.6">CONTROL REMOTO</text>
<text x="97.1" y="200.4">L1</text>
<text x="141.2" y="203.6">ESTROBO</text>
<text x="141.2" y="200.4">L4</text>
<text x="86.8" y="208.2">10k</text>
<text x="169.7" y="208.2">10k</text>
<text x="254.8" y="210">BATERIA +</text>
<text x="257.6" y="213.5">U3</text>
<text x="299.9" y="213.4">RG3</text>
<text x="33.8" y="221.6">PTS645SL432LFS</text>
<text x="33.8" y="218.7">SW2</text>
<text x="217.5" y="216.9">P4</text>
<text x="234.6" y="221.2">1N4007</text>
<text x="234.6" y="218.2">D4</text>
<text x="296.3" y="217">LM1117</text>
<text x="365.2" y="220.3">RG2</text>
<text x="365.2" y="223.6">78L05G-AB3-R</text>
<text x="97.1" y="233.5">ZONA 1</text>
<text x="97.1" y="230.4">L2</text>
<text x="141.2" y="233.5">INDICADOR 220V</text>
<text x="141.2" y="230.4">L5</text>
<text x="83.2" y="238.2">10k</text>
<text x="33.8" y="245.1">SW3</text>
<text x="153" y="241.8">RESISTOR MRF-12 3.4mm</text>
<text x="222.4" y="244.3">U4</text>
<text x="314.4" y="244.9">10uF</text>
<text x="314.4" y="241.7">C1</text>
<text x="332" y="245.2">C2</text>
<text x="353.2" y="244.9">10uF</text>
<text x="353.2" y="241.7">C10</text>
<text x="388.4" y="244.9">10uF</text>
<text x="388.4" y="241.7">C9</text>
<text x="33.8" y="248.1">PTS645SL432LFS</text>
<text x="222.4" y="247.5">BATERIA -</text>
<text x="332" y="248.5">10uF</text>
<text x="97.1" y="263.5">ZONA 3</text>
<text x="97.1" y="260.4">L3</text>
<text x="83.2" y="268.2">10k</text>
</g>
<g font-size="3.2" fill="#00f">
<text x="56.4" y="46.2">1</text>
<text x="59.9" y="48">(PCINT14/RESET#)PC6</text>
<text x="148.7" y="48">LED Z2 ADC5</text>
<text x="171.7" y="46.2">28</text>
<text x="363.5" y="46.2">1</text>
<text x="376.1" y="46.2">2</text>
<text x="56.4" y="49.7">2</text>
<text x="56.4" y="53.3">3</text>
<text x="59.9" y="51.5">(PCINT16/RXD)PD0</text>
<text x="148.7" y="51.5">LED Z1 ADC4</text>
<text x="171.7" y="53.3">26</text>
<text x="171.7" y="49.7">27</text>
<text x="220.5" y="52.3" transform="rotate(-90 220.5 52.3)">1</text>
<text x="222.3" y="48.8" transform="rotate(-90 222.3 48.8)">GND</text>
<text x="224" y="52.3" transform="rotate(-90 224 52.3)">2</text>
<text x="225.8" y="48.8" transform="rotate(-90 225.8 48.8)">DATA</text>
<text x="227.6" y="52.3" transform="rotate(-90 227.6 52.3)">3</text>
<text x="229.3" y="48.8" transform="rotate(-90 229.3 48.8)">DATA</text>
<text x="231.1" y="52.3" transform="rotate(-90 231.1 52.3)">4</text>
<text x="232.9" y="48.8" transform="rotate(-90 232.9 48.8)">VCC</text>
<text x="363.5" y="53.3">4</text>
<text x="376.1" y="53.3">3</text>
<text x="56.4" y="56.8">4</text>
<text x="59.9" y="55">TXD PULSADOR REMOTO</text>
<text x="59.9" y="58.6">MODULO RF D2</text>
<text x="137.4" y="55">LED CONTROL ADC3</text>
<text x="154.9" y="58.6">Z 2 ADC2</text>
<text x="171.7" y="56.8">25</text>
<text x="56.4" y="60.3">5</text>
<text x="56.4" y="63.9">6</text>
<text x="59.9" y="62.1">PULSADOR Z1 PD3</text>
<text x="59.9" y="65.6">PULSADOR Z2 PD4</text>
<text x="154.9" y="62.1">Z 1 ADC1</text>
<text x="161.3" y="65.6">ADC0</text>
<text x="171.7" y="63.9">23</text>
<text x="171.7" y="60.3">24</text>
<text x="171.7" y="70.9">21</text>
<text x="54.4" y="78">10</text>
<text x="56.4" y="74.4">9</text>
<text x="59.9" y="76.2">(PCINT6/XTAL1/TOSC1)PB6</text>
<text x="162" y="72.7">AREF</text>
<text x="171.7" y="78">19</text>
<text x="54.4" y="81.5">11</text>
<text x="59.9" y="79.7">(PCINT7/XTAL2/TOSC2)PB7</text>
<text x="59.9" y="83.3">BUZZER PD5</text>
<text x="155.6" y="79.7">Z 24 PB5</text>
<text x="164.1" y="83.3">PB4</text>
<text x="171.7" y="81.5">18</text>
<text x="54.4" y="85">12</text>
<text x="54.4" y="88.5">13</text>
<text x="59.9" y="86.8">ESTROBO PD6</text>
<text x="164.1" y="86.8">PB3</text>
<text x="171.7" y="88.5">16</text>
<text x="171.7" y="85">17</text>
<text x="54.4" y="92.1">14</text>
<text x="59.9" y="90.3">(PCINT23/AIN1)PD7</text>
<text x="59.9" y="93.8">SALIDA SIRENA PB0</text>
<text x="132.1" y="90.3">ACTVACION PULSO PB2</text>
<text x="156.7" y="93.8">LED PB1</text>
<text x="171.7" y="92.1">15</text>
<text x="303.3" y="93.8">1</text>
<text x="306.8" y="95.6">1</text>
<text x="303.3" y="97.4">2</text>
<text x="306.8" y="99.1">2</text>
<text x="298.1" y="137" transform="rotate(-90 298.1 137)">1</text>
<text x="301.7" y="137" transform="rotate(-90 301.7 137)">2</text>
<text x="54.8" y="141.5">3</text>
<text x="74.5" y="141.5">2</text>
<text x="236.4" y="142.2" transform="rotate(-90 236.4 142.2)">1</text>
<text x="238.2" y="138.7" transform="rotate(-90 238.2 138.7)">1</text>
<text x="239.9" y="142.2" transform="rotate(-90 239.9 142.2)">2</text>
<text x="241.7" y="138.7" transform="rotate(-90 241.7 138.7)">2</text>
<text x="269.9" y="142.2" transform="rotate(-90 269.9 142.2)">2</text>
<text x="271.7" y="138.7" transform="rotate(-90 271.7 138.7)">2</text>
<text x="273.4" y="142.2" transform="rotate(-90 273.4 142.2)">1</text>
<text x="275.2" y="138.7" transform="rotate(-90 275.2 138.7)">1</text>
<text x="296.4" y="140.5" transform="rotate(-90 296.4 140.5)">1</text>
<text x="299.9" y="140.5" transform="rotate(-90 299.9 140.5)">2</text>
<text x="54.8" y="148.5">1</text>
<text x="54.8" y="155.6">4</text>
<text x="74.5" y="155.6">5</text>
<text x="30.1" y="203.2">1</text>
<text x="42.7" y="203.2">2</text>
<text x="30.1" y="210.3">4</text>
<text x="42.7" y="210.3">3</text>
<text x="30.1" y="226.1">1</text>
<text x="42.7" y="226.1">2</text>
<text x="352.6" y="227.9">3</text>
<text x="380" y="227.9">1</text>
<text x="30.1" y="233.2">4</text>
<text x="42.7" y="233.2">3</text>
<text x="301.7" y="234" transform="rotate(-90 301.7 234)">2</text>
<text x="303.4" y="230.5" transform="rotate(-90 303.4 230.5)">VOUT</text>
<text x="305.2" y="234" transform="rotate(-90 305.2 234)">3</text>
<text x="307" y="230.5" transform="rotate(-90 307 230.5)">VIN</text>
<text x="357.8" y="229.3">IN</text>
<text x="370" y="229.3">OUT</text>
<text x="30.1" y="252.6">1</text>
<text x="42.7" y="252.6">2</text>
<text x="30.1" y="259.6">4</text>
<text x="42.7" y="259.6">3</text>
</g>
<g font-size="3.2" fill="#f00">
<text x="56.4" y="67.4">7</text>
<text x="59.9" y="69.1">VCC</text>
<text x="161.4" y="76.2">AVCC</text>
<text x="171.7" y="74.4">20</text>
</g>
<g font-size="3.2">
<text x="56.4" y="70.9">8</text>
<text x="162.9" y="69.1">GND</text>
<text x="171.7" y="67.4">22</text>
<text x="59.9" y="72.7">GND</text>
<text x="308.7" y="119.3" transform="rotate(-90 308.7 119.3)">1</text>
<text x="312.2" y="119.3" transform="rotate(-90 312.2 119.3)">2</text>
<text x="248.7" y="121.1" transform="rotate(-90 248.7 121.1)">1</text>
<text x="252.3" y="121.1" transform="rotate(-90 252.3 121.1)">2</text>
<text x="27.1" y="143.2">2</text>
<text x="27.1" y="146.8">1</text>
<text x="355.1" y="196.1">1</text>
<text x="355.1" y="192.6">2</text>
<text x="217.6" y="226.1">2</text>
<text x="217.6" y="229.7">1</text>
<text x="298.1" y="234" transform="rotate(-90 298.1 234)">1</text>
<text x="299.9" y="230.5" transform="rotate(-90 299.9 230.5)">GND</text>
<text x="366.9" y="239.4" transform="rotate(-90 366.9 239.4)">2</text>
</g>
<g font-size="2.5" fill="#000080">
<text x="265.7" y="29.8">R2</text>
<text x="276.3" y="28">R3</text>
<text x="289.8" y="29.8">R4</text>
<text x="339.8" y="31.6">R6</text>
<text x="252.7" y="40.4">R5</text>
<text x="349.8" y="36.9">R7</text>
<text x="42.8" y="43.9">R1</text>
<text x="339.2" y="43.9">R8</text>
<text x="283.5" y="50.7" transform="rotate(-90 283.5 50.7)">R10</text>
<text x="346.2" y="52.8">R9</text>
<text x="363.7" y="64.2">ACCES POINT</text>
<text x="305.6" y="86.6">J4</text>
<text x="313.4" y="96.9">POWER WIFI</text>
<text x="236.8" y="131.9">Z 1</text>
<text x="236.8" y="128.8">J2</text>
<text x="270.2" y="131.9">Z 2</text>
<text x="271.2" y="128.8">J3</text>
<text x="296.7" y="130.2">Z 1</text>
<text x="296.7" y="127.1">J5</text>
<text x="105.2" y="156.8">R16</text>
<text x="88.7" y="204.4">R11</text>
<text x="171.6" y="204.4">R14</text>
<text x="85.2" y="234.4">R12</text>
<text x="211.4" y="237.3" transform="rotate(-90 211.4 237.3)">CARGADDOR 13.8</text>
<text x="85.2" y="264.4">R13</text>
</g>
<g font-size="2.5" fill="#00f">
<text x="252.6" y="85.4">SALIDA SIRENA</text>
<text x="265" y="99.5">ENTRADA ESTADO</text>
<text x="229.2" y="211.5" transform="rotate(-90 229.2 211.5)">IND220V</text>
<text x="191.8" y="238.4">IND220V</text>
</g>
<g font-size="1.8" fill="#00f">
<text x="302" y="14.8">SALIDA DISPARO SIRENA APP</text>
<text x="351.4" y="13.1">ANULACION ZONA</text>
<text x="300.2" y="32.1">1</text>
<text x="300.2" y="35.6">2</text>
<text x="302.7" y="33.5">RST</text>
<text x="321.2" y="33.5">TXD0</text>
<text x="327.4" y="35.6">21</text>
<text x="327.8" y="32.1">22</text>
<text x="300.2" y="39.2">3</text>
<text x="302.7" y="37">ADC</text>
<text x="302.7" y="40.6">EN</text>
<text x="321.1" y="37">RXD0</text>
<text x="322.8" y="40.6">IO5</text>
<text x="327.4" y="39.2">20</text>
<text x="300.2" y="42.7">4</text>
<text x="300.2" y="46.2">5</text>
<text x="302.7" y="44.1">IO16</text>
<text x="302.7" y="47.6">IO14</text>
<text x="322.8" y="47.6">IO0</text>
<text x="322.8" y="44.1">IO4</text>
<text x="327.4" y="46.2">18</text>
<text x="327.4" y="42.7">19</text>
<text x="300.2" y="49.7">6</text>
<text x="300.2" y="53.3">7</text>
<text x="302.7" y="51.2">IO12</text>
<text x="322.8" y="51.2">IO2</text>
<text x="327.4" y="53.3">16</text>
<text x="327.4" y="49.7">17</text>
<text x="300.2" y="56.8">8</text>
<text x="302.7" y="54.7">IO13</text>
<text x="321.6" y="54.7">IO15</text>
<text x="327.4" y="56.8">15</text>
<text x="305.2" y="69.6" transform="rotate(-90 305.2 69.6)">9</text>
<text x="306.6" y="67" transform="rotate(-90 306.6 67)">CS0</text>
<text x="308.7" y="70.7" transform="rotate(-90 308.7 70.7)">10</text>
<text x="310.1" y="67" transform="rotate(-90 310.1 67)">MISO</text>
<text x="312.2" y="70.7" transform="rotate(-90 312.2 70.7)">11</text>
<text x="313.7" y="67" transform="rotate(-90 313.7 67)">IO9</text>
<text x="315.8" y="70.7" transform="rotate(-90 315.8 70.7)">12</text>
<text x="317.2" y="67" transform="rotate(-90 317.2 67)">IO10</text>
<text x="319.3" y="70.7" transform="rotate(-90 319.3 70.7)">13</text>
<text x="320.7" y="67" transform="rotate(-90 320.7 67)">MOSI</text>
<text x="322.8" y="70.7" transform="rotate(-90 322.8 70.7)">14</text>
<text x="324.2" y="67" transform="rotate(-90 324.2 67)">SCLK</text>
</g>
<text font-size="1.8" fill="#f00" x="302.7" y="58.2">VCC</text>
<text font-size="1.8" x="322" y="58.2">GND</text>
<g font-size="1.8" fill="#000080">
<text x="368.6" y="188.3">FUSE 1A</text>
<text x="369.7" y="186.6">F4</text>
<text x="255.7" y="221.8">FUSE 1A</text>
<text x="256.8" y="220.1">F3</text>
</g>
</svg>
